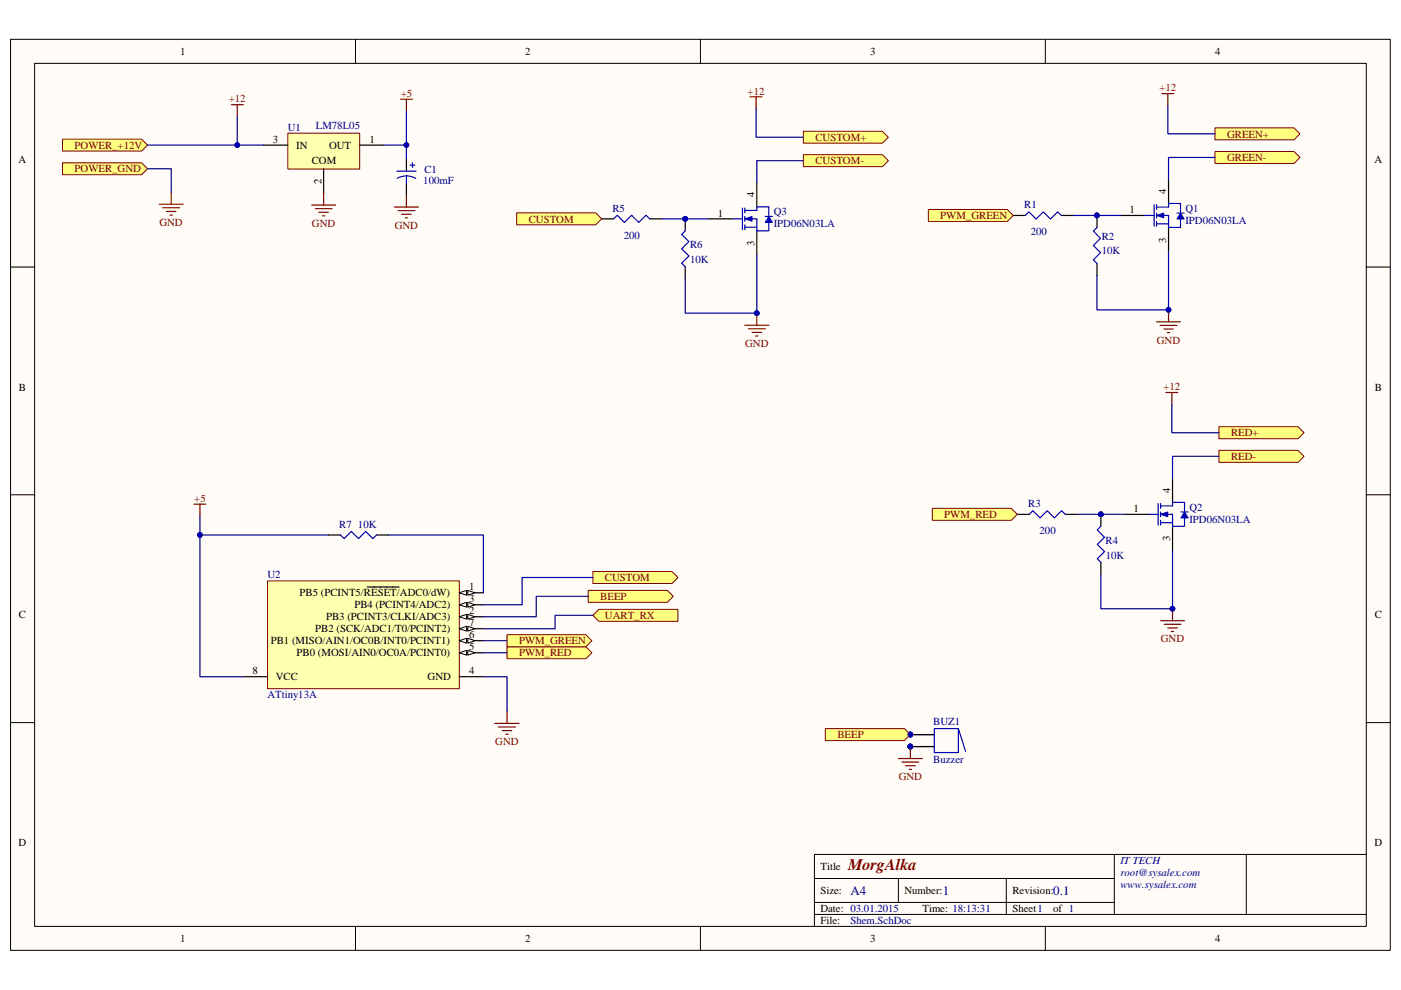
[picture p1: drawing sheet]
<svg xmlns="http://www.w3.org/2000/svg" width="297mm" height="210mm" viewBox="0 0 297 210" stroke-linecap="round" stroke-linejoin="round" font-family="sans-serif">
<path d="M2.3 8.4h292.5v193.2h-292.5z" fill="#fffcf8"/>
<path d="M2.2 8.3h292.6v193.3h-292.6z" fill="none" stroke="#000" stroke-width=".21"/>
<path d="M7.4 13.5h282.3v183h-282.3z" fill="#fffcf8"/>
<g fill="none" stroke="#000" stroke-width=".21">
<path d="M7.3 13.4h282.4v183.1h-282.4zM75.4 8.3v5.1M148.5 8.3v5.1M221.6 8.3v5.1M2.2 56.6h5.1M289.7 56.6h5.1M2.2 104.9h5.1M289.7 104.9h5.1M2.2 153.3h5.1M289.7 153.3h5.1M75.4 196.5v5.1M148.5 196.5v5.1"/>
<path d="M172.7 186.3h63.6M172.7 194h117M172.7 191.4h63.6M190.5 186.3v5.1M213.4 186.3v7.7M221.6 196.5v5.1M236.3 181.2v12.8M264.2 181.2h-91.5v15.3M289.7 181.2h-25.5v12.8"/>
</g>
<path d="M56.7 123.2h40.7v22.9h-40.7z" fill="#ffffb0"/>
<path d="M56.7 123.2h40.7v22.9h-40.7z" fill="none" stroke="#800000" stroke-width=".21"/>
<path d="M97.4 125.7h5.1" fill="none" stroke="#000" stroke-width=".25"/>
<path d="M97.4 125.7l1.5-.5v1z" fill="#fffcf8"/>
<path d="M97.4 125.7l1.5-.5v1z" fill="none" stroke="#000" stroke-width=".21"/>
<path d="M99.2 125.2l1.5 .5-1.5 .5z" fill="#fffcf8"/>
<path d="M99.2 125.2l1.5 .5-1.5 .5z" fill="none" stroke="#000" stroke-width=".21"/>
<path d="M77.8 124.5h6.8M97.4 130.8h5.1" fill="none" stroke="#000" stroke-width=".25"/>
<path d="M97.4 130.8l1.5-.5v1z" fill="#fffcf8"/>
<path d="M97.4 130.8l1.5-.5v1z" fill="none" stroke="#000" stroke-width=".21"/>
<path d="M99.2 130.3l1.5 .5-1.5 .5z" fill="#fffcf8"/>
<path d="M99.2 130.3l1.5 .5-1.5 .5z" fill="none" stroke="#000" stroke-width=".21"/>
<path d="M97.4 128.3h5.1" fill="none" stroke="#000" stroke-width=".25"/>
<path d="M97.4 128.3l1.5-.5v1z" fill="#fffcf8"/>
<path d="M97.4 128.3l1.5-.5v1z" fill="none" stroke="#000" stroke-width=".21"/>
<path d="M99.2 127.8l1.5 .5-1.5 .5z" fill="#fffcf8"/>
<path d="M99.2 127.8l1.5 .5-1.5 .5z" fill="none" stroke="#000" stroke-width=".21"/>
<path d="M97.4 138.5h5.1M97.4 143.5h5.1" fill="none" stroke="#000" stroke-width=".25"/>
<path d="M97.4 138.5l1.5-.6v1.1z" fill="#fffcf8"/>
<path d="M97.4 138.5l1.5-.6v1.1z" fill="none" stroke="#000" stroke-width=".21"/>
<path d="M99.2 137.9l1.5 .6-1.5 .5z" fill="#fffcf8"/>
<path d="M99.2 137.9l1.5 .6-1.5 .5z" fill="none" stroke="#000" stroke-width=".21"/>
<path d="M97.4 135.9h5.1" fill="none" stroke="#000" stroke-width=".25"/>
<path d="M97.4 135.9l1.5-.5v1z" fill="#fffcf8"/>
<path d="M97.4 135.9l1.5-.5v1z" fill="none" stroke="#000" stroke-width=".21"/>
<path d="M99.2 135.4l1.5 .5-1.5 .5z" fill="#fffcf8"/>
<path d="M99.2 135.4l1.5 .5-1.5 .5z" fill="none" stroke="#000" stroke-width=".21"/>
<path d="M97.4 133.3h5.1" fill="none" stroke="#000" stroke-width=".25"/>
<path d="M97.4 133.4l1.5-.6v1.1z" fill="#fffcf8"/>
<path d="M97.4 133.3l1.5-.5v1.1z" fill="none" stroke="#000" stroke-width=".21"/>
<path d="M99.2 132.8l1.5 .5-1.5 .6z" fill="#fffcf8"/>
<path d="M99.2 132.8l1.5 .5-1.5 .6z" fill="none" stroke="#000" stroke-width=".21"/>
<path d="M247.8 38.1v5.1M237.6 45.7h5.1M247.8 48.2v5.1M51.6 143.5h5.1" fill="none" stroke="#000" stroke-width=".25"/>
<path d="M242.7 45.7h2M244.7 43.4v4.6M245.2 43.4v1M245.2 45.2v1M245.2 47v1M245.2 43.9h2.6M245.2 45.7h2.6v2.5M245.2 47.5h2.6" fill="none" stroke="#00f" stroke-width=".25"/>
<path d="M245.2 45.7l1.5-.5v1z" fill="#00f"/>
<path d="M245.2 45.7l1.5-.5v1z" fill="none" stroke="#00f" stroke-width=".21"/>
<path d="M247.8 43.9v-.7h2.5v2M250.3 46.5v1.7h-2.5" fill="none" stroke="#00f" stroke-width=".25"/>
<path d="M250.3 45.2l.8 1.3h-1.6z" fill="#00f"/>
<path d="M250.3 45.2l.8 1.3h-1.6z" fill="none" stroke="#00f" stroke-width=".21"/>
<path d="M249.5 45.2h1.6M243.5 109.1h2.1M245.6 106.8v4.6M246.1 106.8v1M246.1 108.6v1M246.1 110.4v1M246.1 107.3h2.5M246.1 109.1h2.5v2.5M246.1 110.9h2.5" fill="none" stroke="#00f" stroke-width=".25"/>
<path d="M238.4 109.1h5.1M248.6 101.5v5.1M248.6 111.6v5.1" fill="none" stroke="#000" stroke-width=".25"/>
<path d="M246.1 109.1l1.5-.5v1z" fill="#00f"/>
<path d="M246.1 109.1l1.5-.5v1z" fill="none" stroke="#00f" stroke-width=".21"/>
<path d="M248.6 107.3v-.7h2.5v2M251.1 109.9v1.7h-2.5" fill="none" stroke="#00f" stroke-width=".25"/>
<path d="M251.1 108.6l.8 1.3h-1.5z" fill="#00f"/>
<path d="M251.1 108.6l.8 1.3h-1.5z" fill="none" stroke="#00f" stroke-width=".21"/>
<path d="M217.4 45.7l.7-.8 1.6 1.6 1.5-1.6 1.5 1.6 1.6-1.6 .7 .8M232.6 48.2l-.8 .8 1.5 1.5-1.5 1.6 1.5 1.5-1.5 1.5 .8 .8M72.2 113.5l.8 .7 1.5-1.5 1.5 1.5 1.5-1.5 1.6 1.5 .7-.7M218.2 109.1l.8-.8 1.5 1.6 1.5-1.6 1.6 1.6 1.5-1.6 .8 .8M233.4 111.6l-.8 .8 1.6 1.5-1.6 1.6 1.6 1.5-1.6 1.5 .8 .8M250.4 108.6h1.5" fill="none" stroke="#00f" stroke-width=".25"/>
<path d="M214.8 45.7h2.6M225 45.7h2.6M232.6 45.7v2.5M232.6 55.9v2.5M69.6 113.5h2.6M79.8 113.5h2.6M215.7 109.1h2.5M225.9 109.1h2.5M233.4 109.1v2.5M233.4 119.3v2.5" fill="none" stroke="#000" stroke-width=".25"/>
<g fill="#000080" stroke="#000080" stroke-width=".21">
<circle cx="232.6" cy="45.7" r=".5"/>
<circle cx="233.4" cy="109.1" r=".49"/>
<circle cx="247.7" cy="65.7" r=".49"/>
<circle cx="248.6" cy="129.1" r=".5"/>
</g>
<g fill="none" stroke="#800000" stroke-width=".25">
<path d="M245.2 68.3h5.1M246 69h3.5M246.7 69.8h2.1M247.5 70.5h.5M247.8 65.7v2.6M41.1 106.9h2.6M42.4 106.9v2.6M246.1 131.7h5M246.8 132.4h3.6M247.6 133.2h2M248.3 133.9h.6M248.6 129.1v2.6"/>
<path d="M104.9 153.4h5.1M105.7 154.2h3.6M106.5 155h2M107.2 155.7h.6M107.5 150.9v2.5"/>
</g>
<g fill="#ffff80" stroke="#800000" stroke-width=".21">
<path d="M107.5 137.2h16.7l1.3 1.3-1.3 1.2h-16.7z" fill-rule="evenodd"/>
<path d="M107.5 134.6h16.7l1.3 1.3-1.3 1.3h-16.7z" fill-rule="evenodd"/>
<path d="M197.7 107.8h16.7l1.3 1.3-1.3 1.3h-16.7z" fill-rule="evenodd"/>
<path d="M196.8 44.4h16.8l1.2 1.3-1.2 1.3h-16.8z" fill-rule="evenodd"/>
</g>
<path d="M61 28.3h15.3v7.6h-15.3z" fill="#ffffb0"/>
<path d="M61 28.3h15.3v7.6h-15.3z" fill="none" stroke="#800000" stroke-width=".21"/>
<path d="M55.9 30.8h5.1M68.6 35.9v5.1M76.3 30.8h5" fill="none" stroke="#000" stroke-width=".25"/>
<path d="M84.9 21h2.6M86.2 21v2.6M66.1 43.5h5.1M66.8 44.3h3.6M67.6 45h2M68.4 45.8h.5M68.6 41v2.5" fill="none" stroke="#800000" stroke-width=".25"/>
<g fill="#ffff80" stroke="#800000" stroke-width=".21">
<path d="M13.2 29.5h16.8l1.3 1.3-1.3 1.2h-16.8z" fill-rule="evenodd"/>
<path d="M13.2 34.5h16.8l1.3 1.3-1.3 1.3h-16.8z" fill-rule="evenodd"/>
</g>
<path d="M33.8 43.3h5M34.5 44.1h3.6M35.3 44.9h2M36 45.6h.6M36.3 40.8v2.5" fill="none" stroke="#800000" stroke-width=".25"/>
<g fill="#ffff80" stroke="#800000" stroke-width=".21">
<path d="M258.4 95.5h16.8l1.3 1.3-1.3 1.3h-16.8z" fill-rule="evenodd"/>
<path d="M258.4 90.5h16.8l1.3 1.3-1.3 1.2h-16.8z" fill-rule="evenodd"/>
</g>
<path d="M246.3 19.9h2.6M247.6 19.9v2.5" fill="none" stroke="#800000" stroke-width=".25"/>
<g fill="#ffff80" stroke="#800000" stroke-width=".21">
<path d="M257.6 32.1h16.8l1.2 1.3-1.2 1.3h-16.8z" fill-rule="evenodd"/>
<path d="M257.6 27.1h16.8l1.2 1.3-1.2 1.3h-16.8z" fill-rule="evenodd"/>
</g>
<path d="M49 22.2h2.6M50.3 22.2v2.5M247.2 83.2h2.5M248.5 83.2v2.6" fill="none" stroke="#800000" stroke-width=".25"/>
<g fill="#ffff80" stroke="#800000" stroke-width=".21">
<path d="M125.7 130.5l1.3-1.3h16.7v2.6h-16.7z" fill-rule="evenodd"/>
<path d="M124.7 125.2h16.8l1.2 1.3-1.2 1.3h-16.8z" fill-rule="evenodd"/>
</g>
<g fill="none" stroke="#000080" stroke-width=".25">
<path d="M31.3 30.8h24.6M31.3 35.8h5v5M50.3 24.7v6.1M247.6 22.4v6h10M257.6 33.4h-9.8v4.7M227.6 45.7h10M247.8 53.3v12.4h-15.2v-7.3M248.5 85.8v6h9.9M258.4 96.8h-9.8v4.7M228.4 109.1h10M248.6 116.7v12.4h-15.2v-7.3M102.5 135.9h5"/>
<path d="M102.5 138.5h5M124.7 126.5h-11v4.3h-11.2M125.7 130.5h-8v2.8h-15.2M102.5 143.5h5v7.4"/>
</g>
<g fill="#000080" stroke="#000080" stroke-width=".21">
<circle cx="232.6" cy="45.7" r=".5"/>
<circle cx="233.4" cy="109.1" r=".49"/>
<circle cx="248.6" cy="129.1" r=".5"/>
<circle cx="247.7" cy="65.7" r=".49"/>
<circle cx="50.3" cy="30.8" r=".5"/>
</g>
<path d="M160.5 38.8v5.1M150.3 46.4h5.1M160.5 49v5" fill="none" stroke="#000" stroke-width=".25"/>
<path d="M155.4 46.4h2M157.4 44.1v4.6M157.9 44.1v1M157.9 45.9v1M157.9 47.7v1M157.9 44.6h2.6M157.9 46.4h2.6v2.6M157.9 48.2h2.6" fill="none" stroke="#00f" stroke-width=".25"/>
<path d="M157.9 46.4l1.5-.5v1z" fill="#00f"/>
<path d="M157.9 46.4l1.5-.5v1z" fill="none" stroke="#00f" stroke-width=".21"/>
<path d="M160.5 44.6v-.7h2.5v2M163 47.2v1.8h-2.5" fill="none" stroke="#00f" stroke-width=".25"/>
<path d="M163 45.9l.8 1.3h-1.6z" fill="#00f"/>
<path d="M163 45.9l.8 1.3h-1.6z" fill="none" stroke="#00f" stroke-width=".21"/>
<path d="M130.1 46.4l.8-.7 1.5 1.5 1.5-1.5 1.5 1.5 1.6-1.5 .7 .7M145.3 49l-.8 .7 1.6 1.5-1.6 1.6 1.6 1.5-1.6 1.5 .8 .8M162.2 45.9h1.6" fill="none" stroke="#00f" stroke-width=".25"/>
<path d="M127.6 46.4h2.5M137.7 46.4h2.6M145.3 46.4v2.6M145.3 56.6v2.5" fill="none" stroke="#000" stroke-width=".25"/>
<g fill="#000080" stroke="#000080" stroke-width=".21">
<circle cx="145.3" cy="46.4" r=".49"/>
<circle cx="160.4" cy="66.4" r=".5"/>
</g>
<path d="M157.9 69h5.1M158.7 69.7h3.5M159.4 70.5h2.1M160.2 71.3h.5M160.5 66.4v2.6" fill="none" stroke="#800000" stroke-width=".25"/>
<g fill="#ffff80" stroke="#800000" stroke-width=".21">
<path d="M109.5 45.1h16.8l1.3 1.3-1.3 1.3h-16.8z" fill-rule="evenodd"/>
<path d="M170.3 32.8h16.8l1.3 1.3-1.3 1.2h-16.8z" fill-rule="evenodd"/>
<path d="M170.3 27.8h16.8l1.3 1.3-1.3 1.3h-16.8z" fill-rule="evenodd"/>
</g>
<path d="M159 20.5h2.6M160.3 20.5v2.6" fill="none" stroke="#800000" stroke-width=".25"/>
<path d="M160.3 23.1v6h10M170.3 34.1h-9.8v4.7M140.3 46.4h10M160.5 54v12.4h-15.2v-7.3" fill="none" stroke="#000080" stroke-width=".25"/>
<g fill="#000080" stroke="#000080" stroke-width=".21">
<circle cx="145.3" cy="46.4" r=".49"/>
<circle cx="160.4" cy="66.4" r=".5"/>
</g>
<path d="M125.7 121.2h16.8l1.2 1.3-1.2 1.3h-16.8z" fill-rule="evenodd" fill="#ffff80" stroke="#800000" stroke-width=".21"/>
<path d="M42.4 113.5v30h9.2M42.4 109.5v4h27.2M82.4 113.5h20.1v12.2M125.7 122.5h-15v5.8h-8.2" fill="none" stroke="#000080" stroke-width=".25"/>
<g fill="#000080" stroke="#000080" stroke-width=".21">
<circle cx="42.4" cy="113.5" r=".49"/>
<circle cx="193" cy="155.8" r=".5"/>
<circle cx="193" cy="158.3" r=".5"/>
</g>
<path d="M86.2 33.8v2.5M86.2 38.8v2.6M193 155.8h5.1M193 158.3h5.1" fill="none" stroke="#000" stroke-width=".25"/>
<path d="M84.1 36.3h4.1M84.2 37.8l1.1-.4 .9-.1 1.2 .2 .8 .3M86.2 37.3v1.5M86.9 35h1.1M87.5 34.5v1M198.1 154.5h5.1v5.1h-5.1zM203.2 154.5l1.5 4.9" fill="none" stroke="#00f" stroke-width=".25"/>
<path d="M175 154.5h16.7l1.3 1.3-1.3 1.3h-16.7z" fill-rule="evenodd" fill="#ffff80" stroke="#800000" stroke-width=".21"/>
<g fill="#000080" stroke="#000080" stroke-width=".21">
<circle cx="193" cy="155.8" r=".5"/>
<circle cx="193" cy="158.3" r=".5"/>
<circle cx="86.2" cy="30.8" r=".49"/>
</g>
<path d="M83.6 43.9h5.1M84.4 44.7h3.6M85.2 45.4h2M85.9 46.2h.5M86.2 41.4v2.5M193 158.3v2.6M190.5 160.9h5.1M191.2 161.6h3.6M192 162.4h2M192.8 163.2h.5" fill="none" stroke="#800000" stroke-width=".25"/>
<path d="M81.3 30.8h4.9v3M86.2 23.6v7.2" fill="none" stroke="#000080" stroke-width=".25"/>
<text font-size="3.5" fill="#800000" x="179.8" y="184.6">MorgAlka</text>
<g font-size="2.8" fill="#000080">
<text x="180.3" y="189.8">A4</text>
<text x="199.9" y="189.8">1</text>
<text x="223.3" y="189.8">0.1</text>
</g>
<g font-size="2.3">
<text x="38.2" y="11.7">1</text>
<text x="111.4" y="11.7">2</text>
<text x="184.5" y="11.7">3</text>
<text x="257.6" y="11.7">4</text>
<text x="4" y="34.5">A</text>
<text x="57.8" y="30.3">3</text>
<text x="62.8" y="31.6">IN</text>
<text x="66.1" y="34.9">COM</text>
<text x="69.8" y="31.6">OUT</text>
<text x="78.3" y="30.3">1</text>
<text x="291.4" y="34.5">A</text>
<text x="68.2" y="39.1" transform="rotate(-90 68.2 39.1)">2</text>
<text x="160" y="41.8" transform="rotate(-90 160 41.8)">4</text>
<text x="247.3" y="41.1" transform="rotate(-90 247.3 41.1)">4</text>
<text x="152.2" y="45.9">1</text>
<text x="239.5" y="45.2">1</text>
<text x="160" y="52.2" transform="rotate(-90 160 52.2)">3</text>
<text x="247.3" y="51.4" transform="rotate(-90 247.3 51.4)">3</text>
<text x="4" y="82.8">B</text>
<text x="291.5" y="82.8">B</text>
<text x="248.1" y="104.5" transform="rotate(-90 248.1 104.5)">4</text>
<text x="240.3" y="108.6">1</text>
<text x="248.1" y="114.8" transform="rotate(-90 248.1 114.8)">3</text>
<text x="99.4" y="125.2">1</text>
<text x="4" y="131.2">C</text>
<text x="63.5" y="126.5">PB5 (PCINT5/RESET/ADC0/dW)</text>
<text x="69.1" y="131.6">PB3 (PCINT3/CLKI/ADC3)</text>
<text x="75.1" y="129.1">PB4 (PCINT4/ADC2)</text>
<text x="99.4" y="130.3">2</text>
<text x="99.4" y="127.8">3</text>
<text x="291.5" y="131.2">C</text>
<text x="57.4" y="136.7">PB1 (MISO/AIN1/OC0B/INT0/PCINT1)</text>
<text x="66.8" y="134.1">PB2 (SCK/ADC1/T0/PCINT2)</text>
<text x="99.4" y="132.9">7</text>
<text x="99.4" y="137.9">5</text>
<text x="99.4" y="135.4">6</text>
<text x="53.5" y="143">8</text>
<text x="62.9" y="139.2">PB0 (MOSI/AIN0/OC0A/PCINT0)</text>
<text x="99.4" y="143">4</text>
<text x="58.5" y="144.3">VCC</text>
<text x="90.7" y="144.3">GND</text>
<text x="4" y="179.5">D</text>
<text x="291.4" y="179.5">D</text>
<text x="173.9" y="184.6">Title</text>
<text x="173.9" y="189.7">Size:</text>
<text x="191.7" y="189.7">Number:</text>
<text x="214.6" y="189.7">Revision:</text>
<text x="173.9" y="193.5">Date: 03.01.2015</text>
<text x="173.9" y="196">File:</text>
<text x="195.6" y="193.5">Time: 18:13:31</text>
<text x="214.6" y="193.5">Sheet1</text>
<text x="223.3" y="193.5">of 1</text>
<text x="38.2" y="199.8">1</text>
<text x="111.4" y="199.8">2</text>
<text x="184.5" y="199.8">3</text>
<text x="257.6" y="199.8">4</text>
</g>
<g font-size="2.3" fill="#800000">
<text x="48.5" y="21.7">+12</text>
<text x="85" y="20.6">+5</text>
<text x="158.5" y="20">+12</text>
<text x="245.8" y="19.3">+12</text>
<text x="172.9" y="29.9">CUSTOM+</text>
<text x="260.2" y="29.2">GREEN+</text>
<text x="15.8" y="31.6">POWER_+12V</text>
<text x="172.9" y="34.9">CUSTOM-</text>
<text x="260.2" y="34.2">GREEN-</text>
<text x="15.8" y="36.6">POWER_GND</text>
<text x="33.8" y="47.9">GND</text>
<text x="112.1" y="47.2">CUSTOM</text>
<text x="199.4" y="46.5">PWM_GREEN</text>
<text x="66.1" y="48.1">GND</text>
<text x="83.7" y="48.5">GND</text>
<text x="158" y="73.6">GND</text>
<text x="245.3" y="72.9">GND</text>
<text x="246.7" y="82.7">+12</text>
<text x="261" y="92.6">RED+</text>
<text x="261" y="97.6">RED-</text>
<text x="41.2" y="106.4">+5</text>
<text x="200.2" y="109.9">PWM_RED</text>
<text x="128.3" y="123.3">CUSTOM</text>
<text x="127.3" y="127.3">BEEP</text>
<text x="128.3" y="131.3">UART_RX</text>
<text x="110" y="136.7">PWM_GREEN</text>
<text x="246.1" y="136.3">GND</text>
<text x="110" y="139.2">PWM_RED</text>
<text x="105" y="158.1">GND</text>
<text x="177.5" y="156.6">BEEP</text>
<text x="190.5" y="165.5">GND</text>
</g>
<g font-size="2.3" fill="#000080">
<text x="61" y="27.7">U1</text>
<text x="66.9" y="27.3">LM78L05</text>
<text x="89.7" y="39.1">100mF</text>
<text x="90" y="36.8">C1</text>
<text x="129.9" y="44.9">R5</text>
<text x="164" y="45.7">Q3</text>
<text x="217.1" y="44.2">R1</text>
<text x="251.3" y="45">Q1</text>
<text x="251.3" y="47.5">IPD06N03LA</text>
<text x="132.3" y="50.6">200</text>
<text x="146.3" y="52.6">R6</text>
<text x="164" y="48.2">IPD06N03LA</text>
<text x="218.6" y="49.9">200</text>
<text x="233.6" y="53.9">10K</text>
<text x="233.6" y="50.9">R2</text>
<text x="146.3" y="55.8">10K</text>
<text x="218" y="107.6">R3</text>
<text x="71.9" y="112">R7 10K</text>
<text x="220.4" y="113.3">200</text>
<text x="252.2" y="108.4">Q2</text>
<text x="252.2" y="110.9">IPD06N03LA</text>
<text x="234.4" y="115.3">R4</text>
<text x="234.4" y="118.5">10K</text>
<text x="56.7" y="122.7">U2</text>
<text x="56.7" y="148.1">ATtiny13A</text>
<text x="197.9" y="153.8">BUZ1</text>
<text x="197.9" y="161.9">Buzzer</text>
<text x="237.5" y="183.3">IT TECH</text>
<text x="237.5" y="185.8">root@sysalex.com</text>
<text x="237.5" y="188.4">www.sysalex.com</text>
<text x="180.3" y="196">Shem.SchDoc</text>
</g>
</svg>
